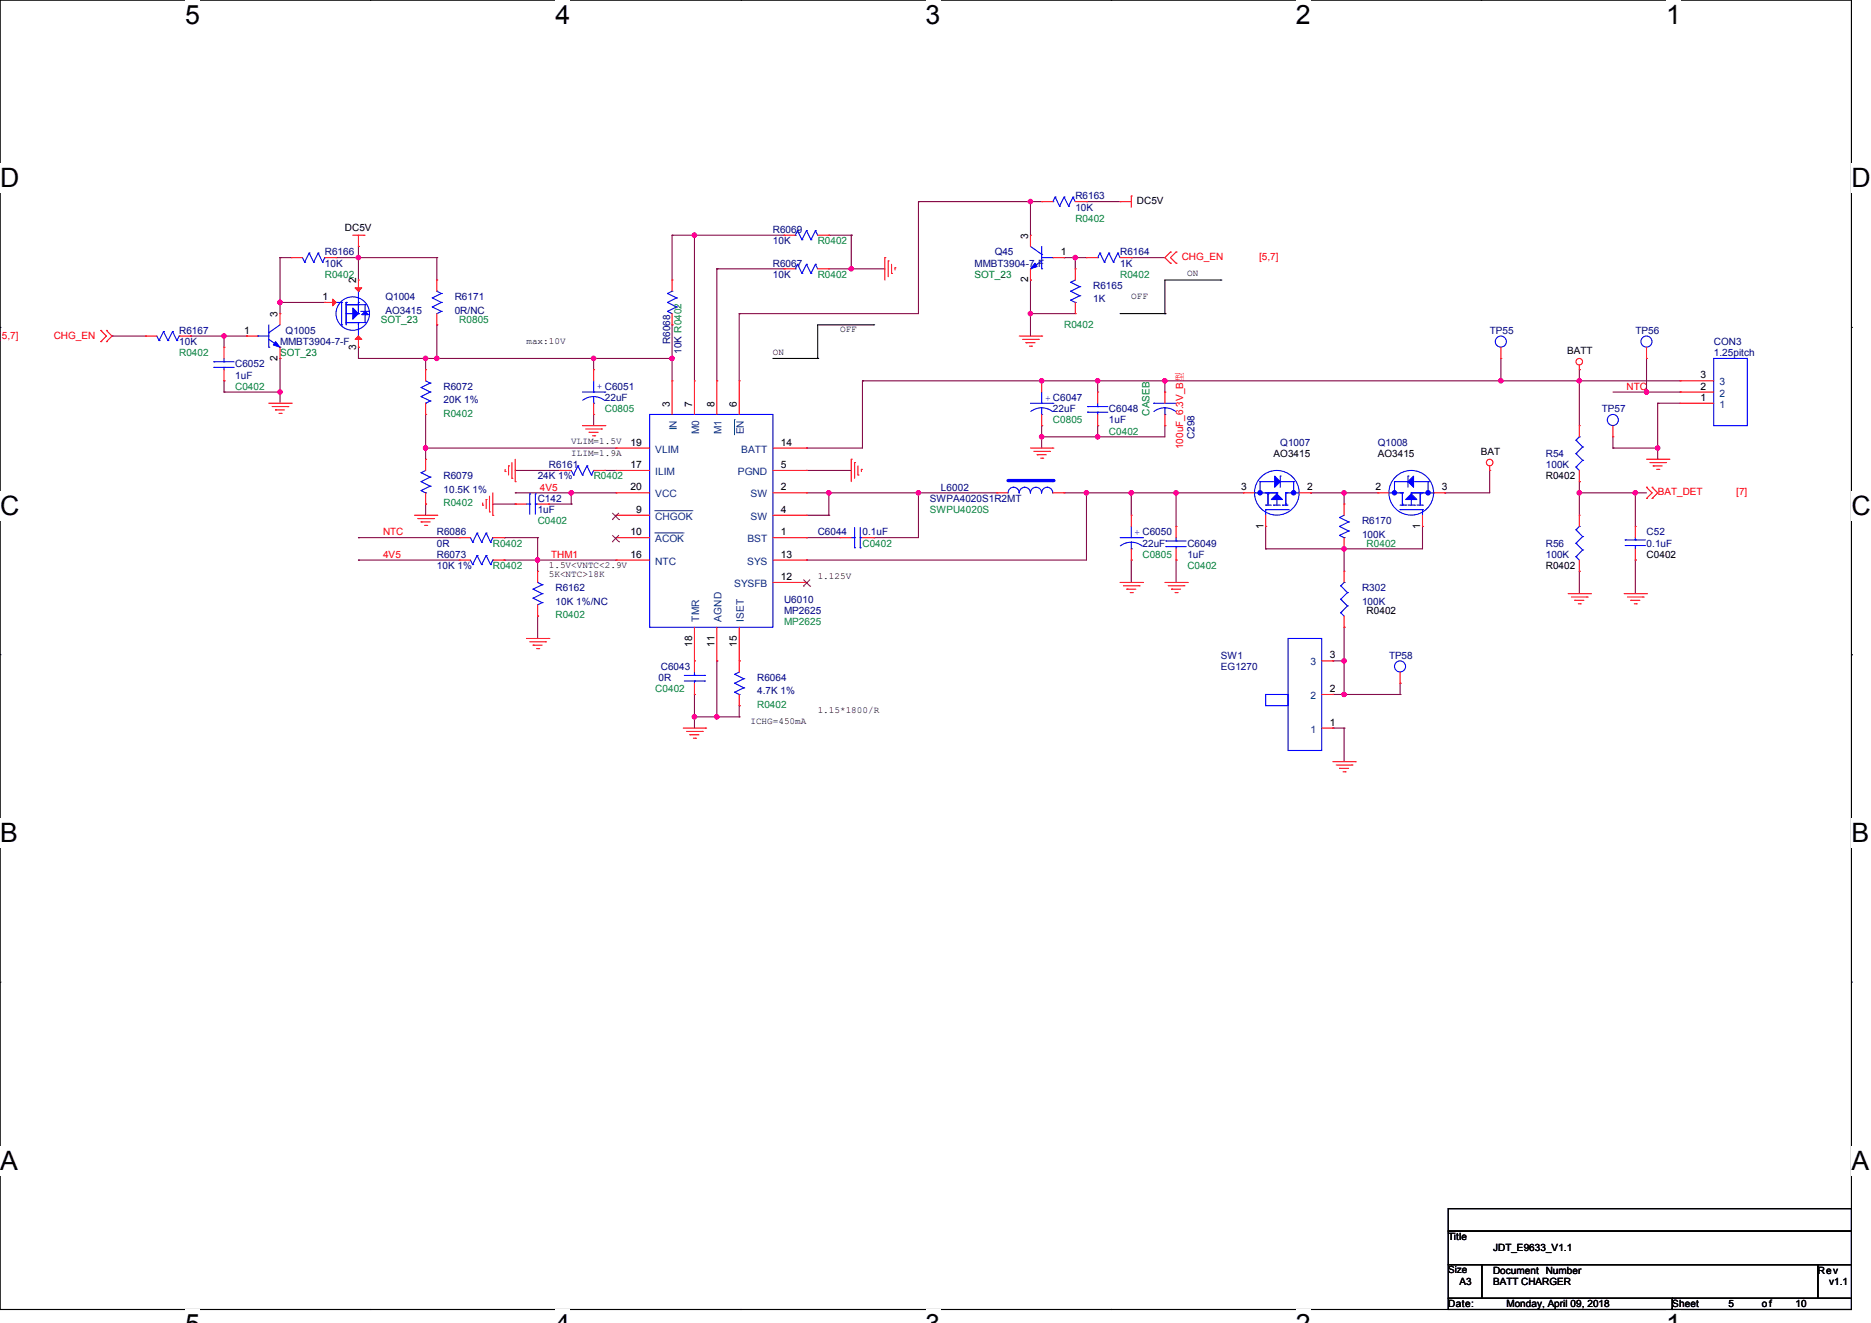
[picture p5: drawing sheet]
<svg xmlns="http://www.w3.org/2000/svg" width="297mm" height="210mm" viewBox="0 0 297 210" stroke-linecap="round" stroke-linejoin="round" font-family="sans-serif">
<path d="M0 0h293.9v207.9h-293.9z" fill="none" stroke="#000" stroke-width=".17"/>
<g fill="#fff">
<path d="M29.4 0h2.3v4.7h-2.3z"/>
<path d="M29.4 207.9h2.3v2.1h-2.3z"/>
</g>
<path d="M58.8 0h.1M58.8 207.9h.1" fill="none" stroke="#000" stroke-width=".17"/>
<g fill="#fff">
<path d="M88.2 0h2.3v4.7h-2.3z"/>
<path d="M88.2 207.9h2.3v2.1h-2.3z"/>
</g>
<path d="M117.6 0h.1M117.6 207.9h.1" fill="none" stroke="#000" stroke-width=".17"/>
<g fill="#fff">
<path d="M146.9 0h2.4v4.7h-2.4z"/>
<path d="M146.9 207.9h2.4v2.1h-2.4z"/>
</g>
<path d="M176.3 0h.1M176.3 207.9h.1" fill="none" stroke="#000" stroke-width=".17"/>
<g fill="#fff">
<path d="M205.7 0h2.4v4.7h-2.4z"/>
<path d="M205.7 207.9h2.4v2.1h-2.4z"/>
</g>
<path d="M235.1 0h.1M235.1 207.9h.1" fill="none" stroke="#000" stroke-width=".17"/>
<g fill="#fff">
<path d="M264.5 0h2.3v4.7h-2.3z"/>
<path d="M264.5 207.9h2.3v2.1h-2.3z"/>
<path d="M0 26h3v4.7h-3z"/>
<path d="M293.9 26h3v4.7h-3z"/>
<path d="M0 77.9h3v4.8h-3z"/>
<path d="M293.9 77.9h3v4.8h-3z"/>
</g>
<path d="M0 52h.1M293.9 52h.1" fill="none" stroke="#000" stroke-width=".17"/>
<g fill="#fff">
<path d="M0 129.9h2.8v4.7h-2.8z"/>
<path d="M293.9 129.9h2.8v4.7h-2.8z"/>
</g>
<path d="M0 103.9h.1M293.9 103.9h.1" fill="none" stroke="#000" stroke-width=".17"/>
<g fill="#fff">
<path d="M0 181.9h2.8v4.7h-2.8z"/>
<path d="M293.9 181.9h2.8v4.7h-2.8z"/>
</g>
<g fill="none" stroke="#000" stroke-width=".17">
<path d="M122.7 56.9h7.1M129.8 56.9h.1M138.7 51.6h.1M138.7 51.6h-8.9v5.3M177.8 49.8h7.1M184.9 49.8h.1M193.8 44.4h.1M193.8 44.4h-8.9v5.4M0 155.9h.1M293.9 155.9h.1M229.9 191.9h64v3.5h-64zM229.9 195.4h64v5.3h-64z"/>
<path d="M229.9 200.7h5.3v5.4h-5.3zM229.9 206.1h35.6v1.8h-35.6zM235.2 200.7h53.4v5.4h-53.4zM265.5 206.1h28.4v1.8h-28.4zM288.6 200.7h5.3v5.4h-5.3z"/>
</g>
<g fill="none" stroke="#800040" stroke-width=".17">
<path d="M56.9 39.1h.1M56.9 39.1v5.3M106.7 37.3h.1M106.7 37.3v7.1M106.7 37.3h17.8M110.2 37.3h.1M110.2 37.3v23.2M131.6 37.3h3.5M135.1 37.3h.1M135.1 37.3v5.4M145.8 32h.1M145.8 32v17.8h-28.5"/>
<path d="M145.8 32h19.6M163.6 32h.1M163.6 32v5.3M172.5 32h.1M172.5 32h5.3M17.8 53.3h.1M17.8 53.3h5.3M30.2 53.3h.1M30.2 53.3h8.9M35.6 53.3h.1M35.6 53.3v1.8M39.1 53.3h.1"/>
<path d="M44.4 40.9h.1M44.4 48h.1M44.4 56.9h.1M44.4 40.9h1.8M44.4 40.9v8.9M44.4 56.9v7.1M44.4 48h7.2M53.3 40.9h16M56.9 56.9h.1M56.9 55.1h.1M56.9 40.9h.1M56.9 56.9h49.8"/>
<path d="M56.9 55.1v1.8M67.6 56.9h.1M67.6 56.9v1.8M69.3 40.9h.1M69.3 51.6h.1M69.3 56.9h.1M69.3 40.9v3.5M69.3 51.6v5.3M94.2 56.9h.1M94.2 56.9v1.8M106.7 51.6h.1M106.7 56.9h.1"/>
<path d="M106.7 51.6v8.9M113.8 42.7h.1M113.8 42.7v17.8M113.8 42.7h10.7M117.3 49.8h.1M117.3 49.8v10.7M131.6 42.7h8.9M135.1 42.7h.1M163.6 44.4h.1M163.6 49.8h.1M163.6 49.8h7.1M163.6 44.4v8.9"/>
<path d="M168.9 40.9h.1M168.9 40.9h3.6M170.7 40.9h.1M170.7 40.9v1.8M179.6 40.9h.1M179.6 40.9h5.3M238.3 56.9v3.6M250.7 58.7h.1M250.7 58.7v8.9M261.4 56.9v5.3M35.6 60.5h.1M35.6 62.2h.1"/>
<path d="M35.6 62.2h8.8M35.6 60.5v1.7M44.4 62.2h.1M67.6 71.1h.1M67.6 65.8h.1M67.6 65.8v7.1M67.6 71.1h30.2M81.8 74.7h.1M81.8 78.2h.1M81.8 78.2h16M81.8 74.7h7.1M90.7 78.2h.1"/>
<path d="M90.7 78.2v1.8M94.2 65.8h.1M94.2 65.8v1.8M96 74.7h.1M96 74.7h1.8M128 74.7h.1M128 71.1h.1M128 78.2h30.2M128 74.7h7.1M131.6 78.2h.1M131.6 78.2v3.6M136.9 60.5h.1"/>
<path d="M136.9 60.5h129.8M136.9 60.5v10.6h-8.9M145.8 78.2h.1M145.8 78.2v7.1h-7.1M165.4 60.5h.1M165.4 69.3h.1M165.4 67.6h.1M165.4 67.6v3.5M168.9 78.2h28.5M172.5 78.2h.1M172.5 78.2v10.7h-44.5M174.2 60.5h.1"/>
<path d="M174.2 69.3h.1M174.2 67.6h.1M174.2 60.5v1.7M174.2 67.6v1.7M179.6 78.2h.1M179.6 78.2v3.6M184.9 67.6h.1M184.9 60.5h.1M184.9 67.6v1.7h-19.5M184.9 60.5v1.7M186.7 78.2h.1M186.7 78.2v5.4"/>
<path d="M208 78.2h.1M208 78.2h10.7M213.4 78.2h.1M213.4 78.2v1.8M229.4 78.2h.1M236.5 74.7h.1M236.5 74.7v3.5h-7.1M238.3 60.5h.1M250.7 76.5h.1M250.7 78.2h.1M250.7 60.5h.1M250.7 76.5v5.3"/>
<path d="M250.7 78.2h10.7M256 71.1h.1M256 62.2h10.7M256 71.1h7.1M256 69.3v1.8M259.6 78.2h.1M259.6 78.2v5.4M261.4 62.2h.1M263.1 71.1h.1M263.1 64h.1M263.1 72.9h.1M263.1 64v8.9"/>
<path d="M263.1 64h3.6M266.7 62.2h.1M56.9 88.9h.1M56.9 85.3h.1M56.9 85.3h16M56.9 88.9h16M67.6 80h.1M67.6 80v1.8M78.2 80h3.6M80 88.9h.1M80 85.3h.1M80 85.3h5.3"/>
<path d="M80 88.9h17.8M81.8 80h.1M85.3 97.8h.1M85.3 88.9h.1M85.3 85.3h.1M85.3 85.3v5.4M85.3 97.8v3.5M87.1 80h3.6M90.7 80h.1M128 88.9h.1M128 85.3h.1M128 81.8h3.6"/>
<path d="M128 85.3h5.3M131.6 81.8h.1M138.7 85.3h.1M179.6 88.9h.1M179.6 88.9v3.6M186.7 88.9h.1M186.7 88.9v3.6M200.9 83.6h.1M200.9 87.1h.1M200.9 83.6v3.5M213.4 87.1h.1M213.4 99.6h.1"/>
<path d="M213.4 87.1v3.6M213.4 99.6v10.6M225.8 83.6h.1M225.8 83.6v3.5h-24.9M250.7 90.7h.1M250.7 90.7v3.5M259.6 88.9h.1M259.6 88.9v5.3M110.2 110.2h.1M110.2 113.8h.1M110.2 110.2v5.4M110.2 113.8h7.1"/>
<path d="M113.8 104.9h.1M113.8 113.8h.1M113.8 104.9v8.9M117.3 113.8h.1M117.3 112h.1M117.3 112v1.8M211.6 104.9h.1M211.6 110.2h.1M211.6 115.6h.1M211.6 104.9h1.8M211.6 110.2h10.6M211.6 115.6h1.8"/>
<path d="M213.4 104.9h.1M213.4 115.6h.1M213.4 115.6v5.3M222.2 110.2h.1M222.2 108.5h.1M222.2 108.5v1.7"/>
</g>
<g fill="#f0f" stroke="#f0f" stroke-width=".17">
<circle cx="250.7" cy="78.2" r=".35"/>
<circle cx="261.4" cy="62.2" r=".35"/>
<circle cx="259.6" cy="78.2" r=".35"/>
<circle cx="250.7" cy="60.4" r=".35"/>
<circle cx="174.2" cy="60.4" r=".35"/>
<circle cx="110.2" cy="113.8" r=".35"/>
<circle cx="113.8" cy="113.8" r=".35"/>
<circle cx="174.2" cy="69.3" r=".35"/>
<circle cx="90.7" cy="78.2" r=".35"/>
<circle cx="131.6" cy="78.2" r=".35"/>
<circle cx="145.8" cy="78.2" r=".35"/>
<circle cx="172.5" cy="78.2" r=".35"/>
<circle cx="106.7" cy="56.9" r=".35"/>
<circle cx="135.1" cy="42.7" r=".35"/>
<circle cx="110.2" cy="37.3" r=".35"/>
<circle cx="67.6" cy="71.1" r=".35"/>
<circle cx="165.3" cy="60.4" r=".35"/>
<circle cx="186.7" cy="78.2" r=".35"/>
<circle cx="179.6" cy="78.2" r=".35"/>
<circle cx="85.3" cy="88.9" r=".35"/>
<circle cx="165.3" cy="69.3" r=".35"/>
<circle cx="163.6" cy="32" r=".35"/>
<circle cx="163.6" cy="49.8" r=".35"/>
<circle cx="170.7" cy="40.9" r=".35"/>
<circle cx="67.6" cy="56.9" r=".35"/>
<circle cx="56.9" cy="40.9" r=".35"/>
<circle cx="44.4" cy="48" r=".35"/>
<circle cx="35.5" cy="53.3" r=".35"/>
<circle cx="44.4" cy="62.2" r=".35"/>
<circle cx="213.3" cy="87.1" r=".35"/>
<circle cx="213.3" cy="78.2" r=".35"/>
<circle cx="213.3" cy="104.9" r=".35"/>
<circle cx="94.2" cy="56.9" r=".35"/>
<circle cx="69.3" cy="56.9" r=".35"/>
<circle cx="263.1" cy="71.1" r=".35"/>
<circle cx="213.3" cy="110.2" r=".35"/>
<circle cx="184.9" cy="60.4" r=".35"/>
<circle cx="238.2" cy="60.4" r=".35"/>
</g>
<g fill="none" stroke="#f00" stroke-width=".17">
<path d="M56 37.3h1.8M56.9 39.1h.1M56.9 37.3v1.8M57.8 37.3h.1M177.8 32h.1M177.8 32h1.8M179.6 31.1h.1M179.6 31.1v1.8M16 54.2h.1M16 52.5h.1M16 52.5l.9 .8-.9 .9M16.9 52.5h.1"/>
<path d="M16.9 54.2h.1M16.9 52.5l.9 .8-.9 .9M23.1 53.3h.1M23.1 53.3h1.8M28.4 53.3h1.8M30.2 53.3h.1M51.6 48h.1M51.6 48h1.7M56.9 55.1h.1M56.9 44.4h.1M56.9 44.4v1.8M56.9 53.3v1.8"/>
<path d="M140.5 40.9h.1M140.5 40.9v3.5M141 41.4h.1M141 41.4v2.5M141.5 43.4h.1M141.5 42v1.4M142.1 42.5h.1M142.1 42.5v.3M161.8 53.3h3.6M162.3 53.9h2.5M162.9 54.4h.1M162.9 54.4h1.4"/>
<path d="M163.4 54.9h.3M163.7 54.9h.1M164.8 53.9h.1M165.4 53.3h.1M170.7 42.7h.1M170.7 49.8h.1M170.7 42.7v1.7M170.7 48v1.8M172.5 40.9h.1M172.5 40.9h1.7M177.8 40.9h1.8M179.6 40.9h.1"/>
<path d="M185.8 41.8h.1M185.8 40h.1M185.8 40l-.9 .9 .9 .9M186.7 40h.1M186.7 41.8h.1M186.7 40l-.9 .9 .9 .9M250.7 58.7h.1M250.7 58v.7M42.7 64h3.5M43.2 64.5h2.5M43.7 65.1h.1M43.7 65.1h1.5"/>
<path d="M44.3 65.6h.3M44.6 65.6h.1M45.7 64.5h.1M46.2 64h.1M76.6 79.8v.4M77.2 79.3h.1M77.2 79.3v1.4M77.7 78.8v2.5M78.2 78.2v3.6M80.2 74.8h.1M80.2 74.5v.3M80.7 74h.1"/>
<path d="M80.7 74v1.4M81.3 75.9h.1M81.3 73.4v2.5M81.8 76.5h.1M81.8 72.9v3.6M92.5 67.6h3.5M93 68.1h2.5M93.5 68.6h.1M93.5 68.6h1.5M94.1 69.2h.3M94.4 69.2h.1M95.5 68.1h.1"/>
<path d="M96 67.6h.1M135.1 72.9h.1M135.1 72.9v3.6M135.7 73.4h.1M135.7 73.4v2.5M136.2 75.4h.1M136.2 74v1.4M136.7 74.5h.1M136.7 74.5v.3M163.6 71.1h3.5M164.1 71.6h2.5M164.6 72.2h.1"/>
<path d="M164.6 72.2h1.5M165.2 72.7h.3M165.5 72.7h.1M166.6 71.6h.1M167.1 71.1h.1M184.9 62.2h.1M184.9 67.6h.1M184.9 62.2v1.8M184.9 65.8v1.8M236.5 74.7h.1M236.5 74v.7M261.4 79.1h.1"/>
<path d="M261.4 77.3h.1M261.4 72.9h3.5M261.4 77.3l.9 .9-.9 .9M261.9 73.4h2.5M262.3 79.1h.1M262.3 77.3h.1M262.3 77.3l.8 .9-.8 .9M262.4 74h.1M262.4 74h1.5M263 74.5h.3M263.3 74.5h.1M264.4 73.4h.1"/>
<path d="M264.9 72.9h.1M65.8 81.8h3.5M66.3 82.3h2.5M66.8 82.8h.1M66.8 82.8h1.5M67.4 83.4h.3M67.7 83.4h.1M68.8 82.3h.1M69.3 81.8h.1M76.6 80.2h.1M77.7 81.3h.1M78.2 81.8h.1"/>
<path d="M177.8 92.5h3.6M178.3 93h2.5M178.9 93.5h.1M178.9 93.5h1.4M179.4 94.1h.3M179.6 81.8h.1M179.6 88.9h.1M179.6 81.8v1.8M179.6 87.1v1.8M179.7 94.1h.1M180.8 93h.1M181.4 92.5h.1"/>
<path d="M184.9 92.5h3.6M185.4 93h2.5M186 93.5h.1M186 93.5h1.4M186.5 94.1h.4M186.9 94.1h.1M187.9 93h.1M188.5 92.5h.1M248.9 94.2h3.6M249.4 94.8h2.5M250 95.3h.1M250 95.3h1.4"/>
<path d="M250.5 95.8h.4M250.9 95.8h.1M251.9 94.8h.1M252.5 94.2h.1M257.8 94.2h3.6M258.3 94.8h2.5M258.9 95.3h.1M258.9 95.3h1.4M259.4 95.8h.4M259.8 95.8h.1M260.8 94.8h.1M261.4 94.2h.1"/>
<path d="M83.6 101.3h3.5M84.1 101.9h2.5M84.6 102.4h.1M84.6 102.4h1.5M85.2 103h.3M85.5 103h.1M86.6 101.9h.1M87.1 101.3h.1M108.5 115.6h3.5M109 116.1h2.5M109.5 116.6h.1M109.5 116.6h1.5"/>
<path d="M110.1 117.2h.3M110.2 110.2h.1M110.2 104.9h.1M110.2 104.9v1.8M110.2 108.5v1.7M110.4 117.2h.1M111.5 116.1h.1M112 115.6h.1M211.6 120.9h3.5M212.1 121.4h2.5M212.6 122h.1M212.6 122h1.5"/>
<path d="M213.2 122.5h.3M213.5 122.5h.1M214.6 121.4h.1M215.1 120.9h.1"/>
<circle cx="250.7" cy="57.4" r=".52"/>
<circle cx="236.5" cy="73.4" r=".52"/>
</g>
<g fill="none" stroke="#00f" stroke-width=".17">
<path d="M24.9 53.3l.4 .8M25.3 54.1h.1M26 52.6h.1M26 52.6l-.7 1.5M26 52.6l.7 1.5M26.7 54.1h.1M27.4 52.6h.1M27.4 52.6l-.7 1.5M27.4 52.6l.7 1.5M28.1 54.1h.1M28.4 53.3h.1M28.4 53.3l-.3 .8"/>
<path d="M53.3 48h.9M54.2 48h.1M54.2 51.6h.1M54.2 48v3.6M54.9 48h.1M54.9 51.2h.1M54.9 48v3.6M54.9 51.2h3.1M54.9 49.8h1.3M54.9 48.4h3.1M55.1 51.2h.1M56.2 49.8h.1"/>
<path d="M56.7 48.4h.1M56.9 51.2h.1M56.9 48h.1M56.9 48.4h.1M56.9 49.8h.1M56.9 46.2h.1M56.9 46.2v3.6M56.9 51.2v2.1M57.3 49.4h1.2M58 48.4h.1M58 51.2h.1M58 48.4v1"/>
<path d="M58 50v1.2M58.5 49.4h.1M170 44.8h.1M170 46.2h.1M170 47.6h.1M170 44.8l1.4 .7M170 46.2l1.4 .7M170 47.6l.7 .4M170.7 48h.1M170.7 44.4l-.7 .4M171.4 45.5h.1M171.4 46.9h.1"/>
<path d="M171.4 45.5l-1.4 .7M171.4 46.9l-1.4 .7M174.2 40.9h.1M174.6 40.2h.1M174.6 40.2l.7 1.4M174.6 40.2l-.4 .7M175.3 41.6h.1M176 40.2h.1M176 40.2l.7 1.4M176 40.2l-.7 1.4M176.7 41.6h.1M177.4 40.2h.1"/>
<path d="M177.4 40.2l.4 .7M177.4 40.2l-.7 1.4M160 78.2a.88 .88 0 0 1 .9-.9 .88 .88 0 0 1 .9 .9 .88 .88 0 0 1 .9-.9 .88 .88 0 0 1 .9 .9M163.6 78.2a.88 .88 0 0 1 .9-.9 .88 .88 0 0 1 .8 .9M165.4 78.2a.88 .88 0 0 1 .8-.9 .88 .88 0 0 1 .9 .9M183.1 64h.1M183.1 64h3.6M184.9 65.8h.1M184.9 64.7l-.7 .1-1 .5M184.9 64.7l1.1 .2 .6 .4M184.9 64.7v1.1M177.8 85.3h3.6"/>
<path d="M179.6 87.1h.1M179.6 85.3h.1M179.6 86.1l1.1 .2 .6 .4M179.6 86.1l-.8 .1-1 .5M179.6 83.6v1.7M179.6 86.1v1M181.4 85.3h.1M108.6 107.2h3.2M108.6 108.1h3.2M110.2 108.1h.1M110.2 107.2h.1M110.2 106.7v.5"/>
<path d="M110.2 108.1v.4M111.8 107.2h.1M111.8 108.1h.1"/>
<circle cx="56" cy="49.8" r="2.66"/>
</g>
<g fill="#00f" stroke="#00f" stroke-width=".17">
<path d="M56 48.9l.9 .9-.9 .9z"/>
<path d="M57.4 50l.6-.6 .5 .6z"/>
</g>
<g fill="#f00" stroke="#f00" stroke-width=".17">
<path d="M52.8 47.5l.5 .5-.5 .5z"/>
<path d="M56.4 53.9l.5-.6 .5 .6z"/>
<path d="M56.4 45.7h1l-.5 .5z"/>
</g>
<path d="M160 76.3h7.1" fill="none" stroke="#00f" stroke-width=".53"/>
<circle cx="167.1" cy="76.3" r=".26" fill="#00f"/>
<g fill="none" stroke="#f00" stroke-width=".17">
<path d="M124.5 37.3h.1M124.5 37.3h1.7M129.8 37.3h1.8M131.6 37.3h.1M163.6 37.3h.1M163.6 37.3v1.8M165.4 32h.1M165.4 32h1.7M170.7 32h1.8M172.5 32h.1M35.6 55.1h.1M35.6 55.1v1.8"/>
<path d="M35.6 58.7v1.8M39.1 53.3h.1M39.1 53.3h1.8M44.4 49.8h.1M44.4 56.9h.1M44.4 49.8v1.8M44.4 55.1v1.8M46.2 40.9h.1M46.2 40.9h1.8M51.6 40.9h1.7M53.3 40.9h.1M67.6 58.7h.1"/>
<path d="M67.6 58.7v1.8M69.3 51.6h.1M69.3 44.4h.1M69.3 44.4v1.8M69.3 49.8v1.8M94.2 58.7h.1M94.2 58.7v1.8M106.7 51.6h.1M106.7 44.4h.1M106.7 44.4v1.8M106.7 49.8v1.8M124.5 42.7h.1"/>
<path d="M124.5 42.7h1.7M129.8 42.7h1.8M131.6 42.7h.1M163.6 44.4h.1M163.6 42.7v1.7M167.1 40.9h1.8M168.9 40.9h.1M238.3 56.9h.1M238.3 55.1v1.8M261.4 56.9h.1M261.4 55.1v1.8M35.6 60.5h.1"/>
<path d="M67.6 65.8h.1M67.6 72.9h.1M67.6 64v1.8M67.6 72.9v1.8M67.6 78.2v1.8M88.9 74.7h.1M88.9 74.7h1.8M94.2 65.8h.1M94.2 74.7h1.8M94.2 64v1.8M96 74.7h.1M97.8 71.1h.1"/>
<path d="M97.8 78.2h.1M97.8 74.7h.1M97.8 78.2h5.3M97.8 74.7h5.3M97.8 71.1h5.3M106.7 60.5h.1M106.7 60.5v5.3M110.2 60.5h.1M110.2 60.5v5.3M113.8 60.5h.1M113.8 60.5v5.3M117.3 60.5h.1"/>
<path d="M117.3 60.5v5.3M122.7 78.2h5.3M122.7 74.7h5.3M122.7 71.1h5.3M128 78.2h.1M128 71.1h.1M128 74.7h.1M158.2 78.2h.1M158.2 78.2h1.8M165.4 60.5h.1M165.4 67.6h.1M165.4 60.5v1.7"/>
<path d="M165.4 65.8v1.8M167.1 78.2h1.8M168.9 78.2h.1M174.2 67.6h.1M174.2 62.2h.1M174.2 62.2v1.8M174.2 65.8v1.8M197.4 78.2h.1M197.4 78.2h1.7M206.2 78.2h1.8M208 78.2h.1M218.7 78.2h.1"/>
<path d="M218.7 78.2h1.8M227.6 78.2h1.8M229.4 78.2h.1M250.7 76.5h.1M250.7 67.6h.1M250.7 67.6v1.7M250.7 74.7v1.8M256 69.3h.1M256 67.6v1.7M266.7 64h.1M266.7 62.2h.1M266.7 60.5h.1"/>
<path d="M266.7 64h5.3M266.7 62.2h5.3M266.7 60.5h5.3M67.6 80h.1M72.9 88.9h.1M72.9 85.3h.1M72.9 88.9h1.8M72.9 85.3h1.8M78.2 88.9h1.8M78.2 85.3h1.8M80 88.9h.1M80 85.3h.1"/>
<path d="M81.8 80h.1M81.8 80h1.8M85.3 97.8h.1M85.3 90.7h.1M85.3 90.7v1.8M85.3 96v1.8M85.3 80h1.8M87.1 80h.1M97.8 88.9h.1M97.8 85.3h.1M97.8 81.8h.1M97.8 88.9h5.3"/>
<path d="M97.8 85.3h5.3M97.8 81.8h5.3M110.2 99.6v5.3M113.8 99.6v5.3M117.3 99.6v7.1M122.7 88.9h5.3M122.7 85.3h5.3M122.7 81.8h5.3M122.7 92.5h5.3M128 88.9h.1M128 92.5h.1M128 81.8h.1"/>
<path d="M128 85.3h.1M133.3 85.3h.1M133.3 85.3h1.8M136.9 85.3h1.8M138.7 85.3h.1M186.7 88.9h.1M186.7 83.6h.1M186.7 83.6v1.7M186.7 87.1v1.8M200.9 83.6h.1M200.9 81.8v1.8M213.4 80h.1"/>
<path d="M213.4 87.1h.1M213.4 99.6h.1M213.4 90.7h.1M213.4 80v1.8M213.4 85.3v1.8M213.4 90.7v1.8M213.4 97.8v1.8M225.8 83.6h.1M225.8 81.8v1.8M250.7 90.7h.1M250.7 81.8h.1M250.7 81.8v1.8"/>
<path d="M250.7 88.9v1.8M259.6 83.6h.1M259.6 88.9h.1M259.6 83.6v1.7M259.6 87.1v1.8M110.2 104.9h.1M113.8 104.9h.1M117.3 104.9h.1M117.3 112h.1M117.3 110.2v1.8M209.8 115.6h1.8M209.8 110.2h1.8"/>
<path d="M209.8 104.9h1.8M211.6 115.6h.1M211.6 110.2h.1M211.6 104.9h.1M222.2 108.5h.1M222.2 106.7v1.8"/>
</g>
<g fill="none" stroke="#00f" stroke-width=".17">
<path d="M126.2 37.3h.1M126.6 36.6h.1M126.6 36.6l.7 1.5M126.6 36.6l-.4 .7M127.3 38.1h.1M128 36.6h.1M128 36.6l.7 1.5M128 36.6l-.7 1.5M128.7 38.1h.1M129.4 36.6h.1M129.4 36.6l.4 .7M129.4 36.6l-.7 1.5"/>
<path d="M163.6 39.1l1.8 1.3M165.4 39.1v3.6M167.1 32h.1M167.5 31.3h.1M167.5 31.3l.7 1.4M167.5 31.3l-.4 .7M168.2 32.7h.1M168.9 31.3h.1M168.9 31.3l.7 1.4M168.9 31.3l-.7 1.4M169.6 32.7h.1M170.3 31.3h.1"/>
<path d="M170.3 31.3l.4 .7M170.3 31.3l-.7 1.4M34 57.4h.1M34 58.3h.1M34 57.4h3.2M34 58.3h3.2M35.6 58.3h.1M35.6 57.4h.1M35.6 56.9v.5M35.6 58.3v.4M40.9 53.3h.1M40.9 53.3h1.8"/>
<path d="M42.7 52.8h.1M42.7 55.1h.1M42.7 53.9l1.7 1.2M42.7 51.6v3.5M44.4 55.1h.1M44.4 51.6l-1.7 1.2M48 40.9l.4 .7M48.4 41.6h.1M49.1 40.2h.1M49.1 40.2l-.7 1.4M49.1 40.2l.7 1.4M49.8 41.6h.1"/>
<path d="M50.5 40.2h.1M50.5 40.2l-.7 1.4M50.5 40.2l.7 1.4M51.2 41.6h.1M51.6 40.9h.1M51.6 40.9l-.4 .7M68.6 48.7h.1M68.6 47.3h.1M68.6 48.7l1.5 .7M68.6 47.3l1.5 .7M69.3 46.2h.1M69.3 46.2l.8 .4"/>
<path d="M70.1 49.4h.1M70.1 48h.1M70.1 46.6h.1M70.1 49.4l-.8 .4M70.1 48l-1.5 .7M70.1 46.6l-1.5 .7M106 49.4h.1M106 48h.1M106 46.6h.1M106 49.4l.7 .4M106 48l1.4 .7M106 46.6l1.4 .7"/>
<path d="M106.7 46.2h.1M106.7 46.2l-.7 .4M107.4 48.7h.1M107.4 47.3h.1M107.4 48.7l-1.4 .7M107.4 47.3l-1.4 .7M126.2 42.7h.1M126.6 42h.1M126.6 42l.7 1.4M126.6 42l-.4 .7M127.3 43.4h.1M128 42h.1"/>
<path d="M128 42l.7 1.4M128 42l-.7 1.4M128.7 43.4h.1M129.4 42h.1M129.4 42l.4 .7M129.4 42l-.7 1.4M163.6 42.7h.1M165.4 40.4h.1M165.4 42.7h.1M165.4 41.4l-1.8 1.3M165.4 40.9h1.7M167.1 40.9h.1"/>
<path d="M272 56.9h5.4v10.7h-5.4zM66.8 61.5h.1M66.8 62.9h.1M66.8 75h.1M66.8 76.5h.1M66.8 77.9h.1M66.8 61.5l1.5 .7M66.8 62.9l1.5 .7M66.8 75l1.5 .7M66.8 76.5l1.5 .7M66.8 77.9l.8 .3M67.6 64h.1"/>
<path d="M67.6 78.2h.1M67.6 60.5l.7 .3M67.6 74.7l-.8 .3M68.3 60.8h.1M68.3 62.2h.1M68.3 63.6h.1M68.3 75.7h.1M68.3 77.2h.1M68.3 60.8l-1.5 .7M68.3 62.2l-1.5 .7M68.3 63.6l-.7 .4M68.3 75.7l-1.5 .8"/>
<path d="M68.3 77.2l-1.5 .7M84.1 78.4h.1M84.1 78.4v3.2M85 78.4h.1M85 78.4v3.2M90.7 74.7l.3 .7M91 75.4h.1M91.7 74h.1M91.7 74l-.7 1.4M91.7 74l.8 1.4M92.5 75.4h.1M92.5 62.2h3.5"/>
<path d="M93.2 74h.1M93.2 74l-.7 1.4M93.2 74l.7 1.4M93.9 75.4h.1M94.2 74.7h.1M94.2 64h.1M94.2 62.2h.1M94.2 62.9l1.1 .3 .7 .3M94.2 62.9l-.7 .1-1 .5M94.2 74.7l-.3 .7M94.2 60.5v1.7M94.2 62.9v1.1"/>
<path d="M96 62.2h.1M103.1 65.8h19.6v33.8h-19.6zM163.6 64h3.5M165.4 65.8h.1M165.4 64h.1M165.4 64.7l1 .2 .7 .4M165.4 64.7l-.8 .1-1 .5M165.4 62.2v1.8M165.4 64.7v1.1M167.1 64h.1M172.6 64.5h.1M172.6 65.4h.1"/>
<path d="M172.6 64.5h3.3M172.6 65.4h3.3M174.2 65.4h.1M174.2 64.5h.1M174.2 64v.5M174.2 65.4v.4M199.1 78.2h.1M199.1 78.2h3.6M200 76.5h.1M200 76.5h2.2M200 76.5v1.7M200.9 78.2h.1"/>
<path d="M201.3 78.4h.1M201.3 78.2h.1M201.3 78.2v2M202.7 78.2h.1M202.7 78.2v2M203.1 76.5h.1M203.1 76.5h2.3M203.2 75.6h.1M203.2 75.6v1.7M204.1 78.2h.1M204.1 78.2h2.1M204.1 78.2v2"/>
<path d="M205.4 76.5h.1M205.4 76.5v1.7M220.5 78.2h2.1M221.4 76.5h.1M221.4 76.5h2.3M221.4 76.5v1.7M222.6 78.2h.1M222.6 78.2v2M223.5 75.6h.1M223.5 75.6v1.7M223.7 76.5h.1M224 78.2h.1"/>
<path d="M224 78.2h3.6M224 78.2v2M224.6 76.5h2.1M225.4 78.4h.1M225.4 78.2h.1M225.4 78.2v2M225.8 78.2h.1M226.7 76.5h.1M226.7 76.5v1.7M227.6 78.2h.1M250.2 74.1h.1M250.2 72h.1"/>
<path d="M250.2 69.9h.1M250.2 74.1l.5 .6M250.2 72l1 1.1M250.2 69.9l1 1.1M250.7 69.3h.1M250.7 69.3l-.5 .6M251.2 73.1h.1M251.2 71h.1M251.2 73.1l-1 1M251.2 71l-1 1M74.7 88.9l.3 .7M74.7 85.3l.3 .8"/>
<path d="M75 89.6h.1M75 86.1h.1M75.7 88.2h.1M75.7 84.6h.1M75.7 88.2l-.7 1.4M75.7 88.2l.8 1.4M75.7 84.6l-.7 1.5M75.7 84.6l.8 1.5M76.5 89.6h.1M76.5 86.1h.1M77.2 88.2h.1M77.2 84.6h.1"/>
<path d="M77.2 88.2l-.7 1.4M77.2 88.2l.7 1.4M77.2 84.6l-.7 1.5M77.2 84.6l.7 1.5M77.9 89.6h.1M77.9 86.1h.1M78.2 88.9h.1M78.2 85.3h.1M78.2 88.9l-.3 .7M78.2 85.3l-.3 .8M83.6 80h.5M84.1 80h.1"/>
<path d="M84.6 95h.1M84.6 93.5h.1M84.6 95l1.5 .7M84.6 93.5l1.5 .7M85 80h.1M85 80h.3M85.3 92.5h.1M85.3 92.5l.8 .3M86.1 95.7h.1M86.1 94.2h.1M86.1 92.8h.1M86.1 95.7l-.8 .3"/>
<path d="M86.1 94.2l-1.5 .8M86.1 92.8l-1.5 .7M135.1 85.3h.6M135.7 87h.1M135.7 85.3h.1M135.7 83.7v3.3M136.5 85.3h.1M136.5 87h.1M136.5 85.3h.4M136.5 83.7v3.3M185.1 85.9h.1M185.1 86.8h.1"/>
<path d="M185.1 85.9h3.2M185.1 86.8h3.2M186.7 86.8h.1M186.7 85.9h.1M186.7 85.3v.6M186.7 86.8v.3M200.9 80.2h.1M200.9 80.9h.1M200.9 80.2h.9M200.9 80.9v.9M200.9 80.9h3.6M202.2 80.2h.1"/>
<path d="M202.2 80.2h1M203.6 80.2h.1M203.6 80.2h.9M204.1 80h.1M204.1 80.2h.1M204.5 80.9h.1M212.6 82.1h.1M212.6 83.6h.1M212.6 85h.1M212.6 82.1l1.5 .7M212.6 83.6l1.5 .7M212.6 85l.8 .3"/>
<path d="M212.8 97.3h.1M212.8 95.1h.1M212.8 93h.1M212.8 97.3l.6 .5M212.8 95.1l1.1 1.1M212.8 93l1.1 1.1M213.4 85.3h.1M213.4 92.5h.1M213.4 81.8l-.8 .3M213.4 92.5l-.6 .5M213.9 96.2h.1M213.9 94.1h.1"/>
<path d="M213.9 96.2l-1.1 1.1M213.9 94.1l-1.1 1M214.1 82.8h.1M214.1 84.3h.1M214.1 82.8l-1.5 .8M214.1 84.3l-1.5 .7M222.2 80.9h.1M222.2 80.2h.9M222.2 80.9h3.6M222.6 80h.1M222.6 80.2h.1M223.1 80.2h.1"/>
<path d="M223.5 80.2h1.1M224.6 80.2h.1M224.9 80.2h.9M225.8 80.2h.1M225.8 80.9h.1M225.8 80.9v.9M250.2 88.4h.1M250.2 86.2h.1M250.2 84.1h.1M250.2 88.4l.5 .5M250.2 86.2l1 1.1M250.2 84.1l1 1.1"/>
<path d="M250.7 83.6h.1M250.7 83.6l-.5 .5M251.2 87.3h.1M251.2 85.2h.1M251.2 87.3l-1 1.1M251.2 85.2l-1 1M258 86.6h.1M258 85.7h.1M258 86.6h3.2M258 85.7h3.2M259.6 85.7h.1M259.6 86.6h.1"/>
<path d="M259.6 85.3v.4M259.6 86.6v.5M116.6 107h.1M116.6 108.5h.1M116.6 109.9h.1M116.6 107l1.5 .7M116.6 108.5l1.5 .7M116.6 109.9l.7 .3M117.3 110.2h.1M117.3 106.7l-.7 .3M118.1 107.7h.1M118.1 109.2h.1"/>
<path d="M118.1 107.7l-1.5 .8M118.1 109.2l-1.5 .7M200.9 110.2h3.6v1.8h-3.6zM204.5 101.3h5.3v17.8h-5.3z"/>
<circle cx="238.2" cy="54.2" r=".88"/>
<circle cx="261.4" cy="54.2" r=".88"/>
<circle cx="202.7" cy="78.2" r="3.5"/>
<circle cx="224" cy="78.2" r="3.5"/>
<circle cx="256" cy="66.7" r=".88"/>
<circle cx="222.2" cy="105.8" r=".88"/>
</g>
<g fill="#00f" stroke="#00f" stroke-width=".17">
<path d="M202.3 75.6l.9 .9-.9 .8z"/>
<path d="M201.8 79.3l.9-.9 .9 .9z"/>
<path d="M223.5 76.5l.9-.9v1.7z"/>
<path d="M224 78.4l.9 .9h-1.8z"/>
<path d="M164.3 41.8l.3 .5-1 .4z"/>
<path d="M43.7 54.2l.7 .9-1-.3z"/>
<circle cx="200" cy="78.2" r=".35"/>
<circle cx="205.3" cy="78.2" r=".35"/>
<circle cx="226.7" cy="78.2" r=".35"/>
<circle cx="221.4" cy="78.2" r=".35"/>
</g>
<path d="M97.2 86h.1M97.2 82.5h.1M97.2 84.9l1 1.1M97.2 81.4l1 1.1M98.2 86h.1M98.2 82.5h.1M98.2 84.9l-1 1.1M98.2 81.4l-1 1.1M127.5 93.1h.1M127.5 92l1.1 1.1M128.6 93.1h.1M128.6 92l-1.1 1.1" fill="none" stroke="#804000" stroke-width=".16"/>
<path d="M116.6 66.6h.1M116.6 66.6v2.5M103.9 84.6h4.6M103.9 81.1h6M108.5 84.6h.1M109.9 81.1h.1" fill="none" stroke="#004080" stroke-width=".16"/>
<g fill="#f0f" stroke="#f0f" stroke-width=".17">
<circle cx="250.7" cy="78.2" r=".35"/>
<circle cx="261.4" cy="62.2" r=".35"/>
<circle cx="259.6" cy="78.2" r=".35"/>
<circle cx="250.7" cy="60.4" r=".35"/>
<circle cx="174.2" cy="60.4" r=".35"/>
<circle cx="110.2" cy="113.8" r=".35"/>
<circle cx="113.8" cy="113.8" r=".35"/>
<circle cx="174.2" cy="69.3" r=".35"/>
<circle cx="90.7" cy="78.2" r=".35"/>
<circle cx="131.6" cy="78.2" r=".35"/>
<circle cx="145.8" cy="78.2" r=".35"/>
<circle cx="172.5" cy="78.2" r=".35"/>
<circle cx="106.7" cy="56.9" r=".35"/>
<circle cx="135.1" cy="42.7" r=".35"/>
<circle cx="110.2" cy="37.3" r=".35"/>
<circle cx="67.6" cy="71.1" r=".35"/>
<circle cx="165.3" cy="60.4" r=".35"/>
<circle cx="186.7" cy="78.2" r=".35"/>
<circle cx="179.6" cy="78.2" r=".35"/>
<circle cx="85.3" cy="88.9" r=".35"/>
<circle cx="165.3" cy="69.3" r=".35"/>
<circle cx="163.6" cy="32" r=".35"/>
<circle cx="163.6" cy="49.8" r=".35"/>
<circle cx="170.7" cy="40.9" r=".35"/>
<circle cx="67.6" cy="56.9" r=".35"/>
<circle cx="56.9" cy="40.9" r=".35"/>
<circle cx="44.4" cy="48" r=".35"/>
<circle cx="35.5" cy="53.3" r=".35"/>
<circle cx="44.4" cy="62.2" r=".35"/>
<circle cx="213.3" cy="87.1" r=".35"/>
<circle cx="213.3" cy="78.2" r=".35"/>
<circle cx="213.3" cy="104.9" r=".35"/>
<circle cx="94.2" cy="56.9" r=".35"/>
<circle cx="69.3" cy="56.9" r=".35"/>
<circle cx="263.1" cy="71.1" r=".35"/>
<circle cx="213.3" cy="110.2" r=".35"/>
<circle cx="184.9" cy="60.4" r=".35"/>
<circle cx="238.2" cy="60.4" r=".35"/>
</g>
<g font-size="4.2">
<text x="29.4" y="3.8">5</text>
<text x="88.2" y="3.8">4</text>
<text x="146.9" y="3.8">3</text>
<text x="205.7" y="3.8">2</text>
<text x="264.5" y="3.8">1</text>
<text x="0" y="29.8">D</text>
<text x="293.9" y="29.8">D</text>
<text x="0" y="81.7">C</text>
<text x="293.9" y="81.7">C</text>
<text x="0" y="133.7">B</text>
<text x="293.9" y="133.7">B</text>
<text x="0" y="185.7">A</text>
<text x="293.9" y="185.7">A</text>
</g>
<g font-size="1.6" fill="#000080">
<text x="170.7" y="31.6">R6163</text>
<text x="170.7" y="33.4">10K</text>
<text x="51.6" y="40.5">R6166</text>
<text x="122.7" y="37">R6069</text>
<text x="122.7" y="38.8">10K</text>
<text x="157.9" y="40.5">Q45</text>
<text x="177.8" y="40.5">R6164</text>
<text x="51.6" y="42.3">10K</text>
<text x="61.2" y="47.6">Q1004</text>
<text x="72.2" y="47.6">R6171</text>
<text x="122.7" y="42.3">R6067</text>
<text x="122.7" y="44.1">10K</text>
<text x="154.7" y="42.3">MMBT3904-7-F</text>
<text x="173.5" y="45.9">R6165</text>
<text x="177.8" y="42.3">1K</text>
<text x="28.4" y="53">R6167</text>
<text x="45.3" y="53">Q1005</text>
<text x="61.2" y="49.8">AO3415</text>
<text x="72.2" y="49.8">0R/NC</text>
<text x="173.5" y="48">1K</text>
<text x="236.5" y="53">TP55</text>
<text x="259.6" y="53">TP56</text>
<text x="28.4" y="54.8">10K</text>
<text x="37.3" y="58.3">C6052</text>
<text x="44.5" y="54.8">MMBT3904-7-F</text>
<text x="106.4" y="54.6" transform="rotate(-90 106.4 54.6)">R6068</text>
<text x="108.2" y="56.2" transform="rotate(-90 108.2 56.2)">10K R0402</text>
<text x="272.1" y="54.8">CON3</text>
<text x="272.1" y="56.5">1.25pitch</text>
<text x="37.3" y="60.1">1uF</text>
<text x="70.4" y="61.9">R6072</text>
<text x="70.4" y="64">20K 1%</text>
<text x="96" y="63.6">22uF</text>
<text x="167.1" y="65.4">22uF</text>
<text x="176" y="65.4">C6048</text>
<text x="254.3" y="65.4">TP57</text>
<text x="176" y="67.2">1uF</text>
<text x="189.6" y="69.7" transform="rotate(-90 189.6 69.7)">C298</text>
<text x="203.2" y="70.8">Q1007</text>
<text x="218.7" y="70.8">Q1008</text>
<text x="70.4" y="76.1">R6079</text>
<text x="85.4" y="76.1">24K 1%</text>
<text x="87.1" y="74.3">R6161</text>
<text x="149.4" y="77.9">L6002</text>
<text x="245.4" y="72.5">R54</text>
<text x="245.4" y="74.3">100K</text>
<text x="70.4" y="78.2">10.5K 1%</text>
<text x="85.4" y="79.7">C142</text>
<text x="85.4" y="81.4">1uF</text>
<text x="147.6" y="79.7">SWPA4020S1R2MT</text>
<text x="216.2" y="83.2">R6170</text>
<text x="69.3" y="88.5">R6073</text>
<text x="69.3" y="85">R6086</text>
<text x="69.3" y="86.8">0R</text>
<text x="129.8" y="85">C6044</text>
<text x="136.9" y="85">0.1uF</text>
<text x="181.4" y="86.8">22uF</text>
<text x="188.5" y="86.8">C6049</text>
<text x="188.5" y="88.5">1uF</text>
<text x="216.2" y="85.3">100K</text>
<text x="245.4" y="86.8">R56</text>
<text x="245.4" y="88.5">100K</text>
<text x="261.4" y="85">C52</text>
<text x="261.4" y="86.8">0.1uF</text>
<text x="69.3" y="90.3">10K 1%</text>
<text x="88.2" y="93.9">R6162</text>
<text x="124.5" y="95.7">U6010</text>
<text x="216.2" y="93.9">R302</text>
<text x="88.2" y="96">10K 1%/NC</text>
<text x="124.5" y="97.4">MP2625</text>
<text x="216.2" y="96">100K</text>
<text x="104.9" y="106.3">C6043</text>
<text x="193.8" y="104.5">SW1</text>
<text x="193.8" y="106.3">EG1270</text>
<text x="220.5" y="104.5">TP58</text>
<text x="104.6" y="108.1">0R</text>
<text x="120.2" y="108.1">R6064</text>
<text x="120.2" y="110.2">4.7K 1%</text>
</g>
<g font-size="1.6" fill="#008040">
<text x="170.7" y="35.2">R0402</text>
<text x="129.8" y="38.8">R0402</text>
<text x="51.6" y="44.1">R0402</text>
<text x="129.8" y="44.1">R0402</text>
<text x="177.8" y="44.1">R0402</text>
<text x="72.9" y="51.2">R0805</text>
<text x="168.9" y="52.1">R0402</text>
<text x="28.4" y="56.5">R0402</text>
<text x="37.3" y="61.9">C0402</text>
<text x="96" y="65.4">C0805</text>
<text x="70.4" y="66.1">R0402</text>
<text x="167.1" y="67.2">C0805</text>
<text x="176" y="69">C0402</text>
<text x="94.2" y="76.1">R0402</text>
<text x="70.4" y="80.4">R0402</text>
<text x="85.4" y="83.2">C0402</text>
<text x="147.6" y="81.4">SWPU4020S</text>
<text x="78.2" y="86.8">R0402</text>
<text x="136.9" y="86.8">C0402</text>
<text x="181.4" y="88.5">C0805</text>
<text x="216.9" y="86.8">R0402</text>
<text x="78.2" y="90.3">R0402</text>
<text x="188.5" y="90.3">C0402</text>
<text x="88.2" y="98.1">R0402</text>
<text x="124.5" y="99.2">MP2625</text>
<text x="104" y="109.9">C0402</text>
<text x="120.2" y="112.4">R0402</text>
</g>
<g font-size="1.6">
<text x="180.5" y="32.4">DC5V</text>
<text x="54.8" y="36.6">DC5V</text>
<text x="163.2" y="37.9" transform="rotate(-90 163.2 37.9)">3</text>
<text x="168.4" y="40.5">1</text>
<text x="51.2" y="47.6">1</text>
<text x="56.5" y="45" transform="rotate(-90 56.5 45)">2</text>
<text x="163.2" y="44.8" transform="rotate(-90 163.2 44.8)">2</text>
<text x="38.8" y="53">1</text>
<text x="44.1" y="50.3" transform="rotate(-90 44.1 50.3)">3</text>
<text x="44.1" y="57.3" transform="rotate(-90 44.1 57.3)">2</text>
<text x="56.5" y="55.5" transform="rotate(-90 56.5 55.5)">3</text>
<text x="248.8" y="56.2">BATT</text>
<text x="106.3" y="64.5" transform="rotate(-90 106.3 64.5)">3</text>
<text x="109.9" y="64.5" transform="rotate(-90 109.9 64.5)">7</text>
<text x="113.4" y="64.5" transform="rotate(-90 113.4 64.5)">8</text>
<text x="117" y="64.5" transform="rotate(-90 117 64.5)">6</text>
<text x="269.9" y="63.6">1</text>
<text x="269.9" y="61.8">2</text>
<text x="269.9" y="60.1">3</text>
<text x="100.1" y="70.7">19</text>
<text x="123.9" y="70.7">14</text>
<text x="100.1" y="77.9">20</text>
<text x="100.1" y="74.3">17</text>
<text x="123.9" y="77.9">2</text>
<text x="123.9" y="74.3">5</text>
<text x="197" y="77.9">3</text>
<text x="202.2" y="72.5">AO3415</text>
<text x="207.5" y="77.9">2</text>
<text x="218.4" y="77.9">2</text>
<text x="218.7" y="72.5">AO3415</text>
<text x="228.9" y="77.9">3</text>
<text x="235.1" y="72.2">BAT</text>
<text x="245.4" y="76.1">R0402</text>
<text x="101" y="81.4">9</text>
<text x="123.9" y="81.4">4</text>
<text x="200.6" y="83.9" transform="rotate(-90 200.6 83.9)">1</text>
<text x="225.4" y="83.9" transform="rotate(-90 225.4 83.9)">1</text>
<text x="100.1" y="88.5">16</text>
<text x="100.1" y="85">10</text>
<text x="123.9" y="88.5">13</text>
<text x="123.9" y="85">1</text>
<text x="261.4" y="88.5">C0402</text>
<text x="123.9" y="92.1">12</text>
<text x="245.4" y="90.3">R0402</text>
<text x="216.9" y="97.4">R0402</text>
<text x="109.9" y="102.6" transform="rotate(-90 109.9 102.6)">18</text>
<text x="113.4" y="102.6" transform="rotate(-90 113.4 102.6)">11</text>
<text x="117" y="102.6" transform="rotate(-90 117 102.6)">15</text>
<text x="211.1" y="104.5">3</text>
<text x="211.1" y="109.9">2</text>
<text x="211.1" y="115.2">1</text>
<text x="229.9" y="196.8">Title</text>
<text x="229.9" y="202.1">Size</text>
<text x="231.7" y="203.9">A3</text>
<text x="237" y="202.2">Document Number</text>
<text x="237" y="203.9">BATT CHARGER</text>
<text x="237" y="198.6">JDT_E9633_V1.1</text>
<text x="288.6" y="202.2">Rev</text>
<text x="290.4" y="203.9">v1.1</text>
<text x="229.9" y="207.5">Date:</text>
<text x="239.2" y="207.5">Monday, April 09, 2018</text>
<text x="265.5" y="207.5">Sheet</text>
<text x="274.4" y="207.5">5</text>
<text x="279.7" y="207.5">of</text>
<text x="285" y="207.5">10</text>
</g>
<g font-size="1.6" fill="#f00">
<text x="187.6" y="41.3">CHG_EN</text>
<text x="199.9" y="41.3">[5,7]</text>
<text x="-.2" y="53.9">[5,7]</text>
<text x="8.5" y="53.9">CHG_EN</text>
<text x="258.2" y="61.9">NTC</text>
<text x="187.8" y="71.3" transform="rotate(-90 187.8 71.3)">100uF_6.3V_B型</text>
<text x="85.7" y="77.9">4V5</text>
<text x="263.2" y="78.6">BAT_DET</text>
<text x="275.6" y="78.6">[7]</text>
<text x="60.8" y="88.5">4V5</text>
<text x="60.8" y="85">NTC</text>
<text x="87.5" y="88.5">THM1</text>
</g>
<g font-size="1.6" fill="#008000">
<text x="154.7" y="44.1">SOT_23</text>
<text x="60.5" y="51.2">SOT_23</text>
<text x="44.5" y="56.5">SOT_23</text>
<text x="182.5" y="66" transform="rotate(-90 182.5 66)">CASEB</text>
</g>
<g font-size="1.6" fill="#004080">
<text x="272.9" y="64.7">1</text>
<text x="272.9" y="63">2</text>
<text x="272.9" y="61.2">3</text>
<text x="104" y="71.8">VLIM</text>
<text x="107.4" y="68.3" transform="rotate(-90 107.4 68.3)">IN</text>
<text x="111" y="68.9" transform="rotate(-90 111 68.9)">M0</text>
<text x="114.5" y="68.9" transform="rotate(-90 114.5 68.9)">M1</text>
<text x="117.7" y="71.8">BATT</text>
<text x="118.1" y="68.9" transform="rotate(-90 118.1 68.9)">EN</text>
<text x="104" y="75.4">ILIM</text>
<text x="117.1" y="75.4">PGND</text>
<text x="104" y="82.5">CHGOK</text>
<text x="104" y="79">VCC</text>
<text x="119.1" y="82.5">SW</text>
<text x="119.1" y="79">SW</text>
<text x="104" y="89.6">NTC</text>
<text x="104" y="86.1">ACOK</text>
<text x="118.6" y="89.6">SYS</text>
<text x="118.6" y="86.1">BST</text>
<text x="116.6" y="93.2">SYSFB</text>
<text x="111" y="98.7" transform="rotate(-90 111 98.7)">TMR</text>
<text x="114.5" y="98.7" transform="rotate(-90 114.5 98.7)">AGND</text>
<text x="118.1" y="98.7" transform="rotate(-90 118.1 98.7)">ISET</text>
<text x="208" y="105.6">3</text>
<text x="208" y="111">2</text>
<text x="208" y="116.3">1</text>
</g>
<g font-size="1.5">
<text x="179.6" y="47.4">OFF</text>
<text x="188.5" y="43.9">ON</text>
<text x="133.4" y="52.7">OFF</text>
<text x="83.6" y="54.5">max:10V</text>
<text x="122.7" y="56.3">ON</text>
<text x="90.7" y="70.5">VLIM=1.5V</text>
<text x="90.7" y="72.3">ILIM=1.9A</text>
<text x="87.1" y="90.1">1.5V&lt;VNTC&lt;2.9V</text>
<text x="87.1" y="91.6">5K&lt;NTC&gt;18K</text>
<text x="129.8" y="91.9">1.125V</text>
<text x="129.8" y="113.2">1.15*1800/R</text>
<text x="119.1" y="115">ICHG=450mA</text>
</g>
<g font-size="1.5" fill="#00f">
<text x="94.8" y="61.8">+ C6051</text>
<text x="165.9" y="63.6">+ C6047</text>
<text x="180.1" y="84.9">+ C6050</text>
</g>
</svg>
